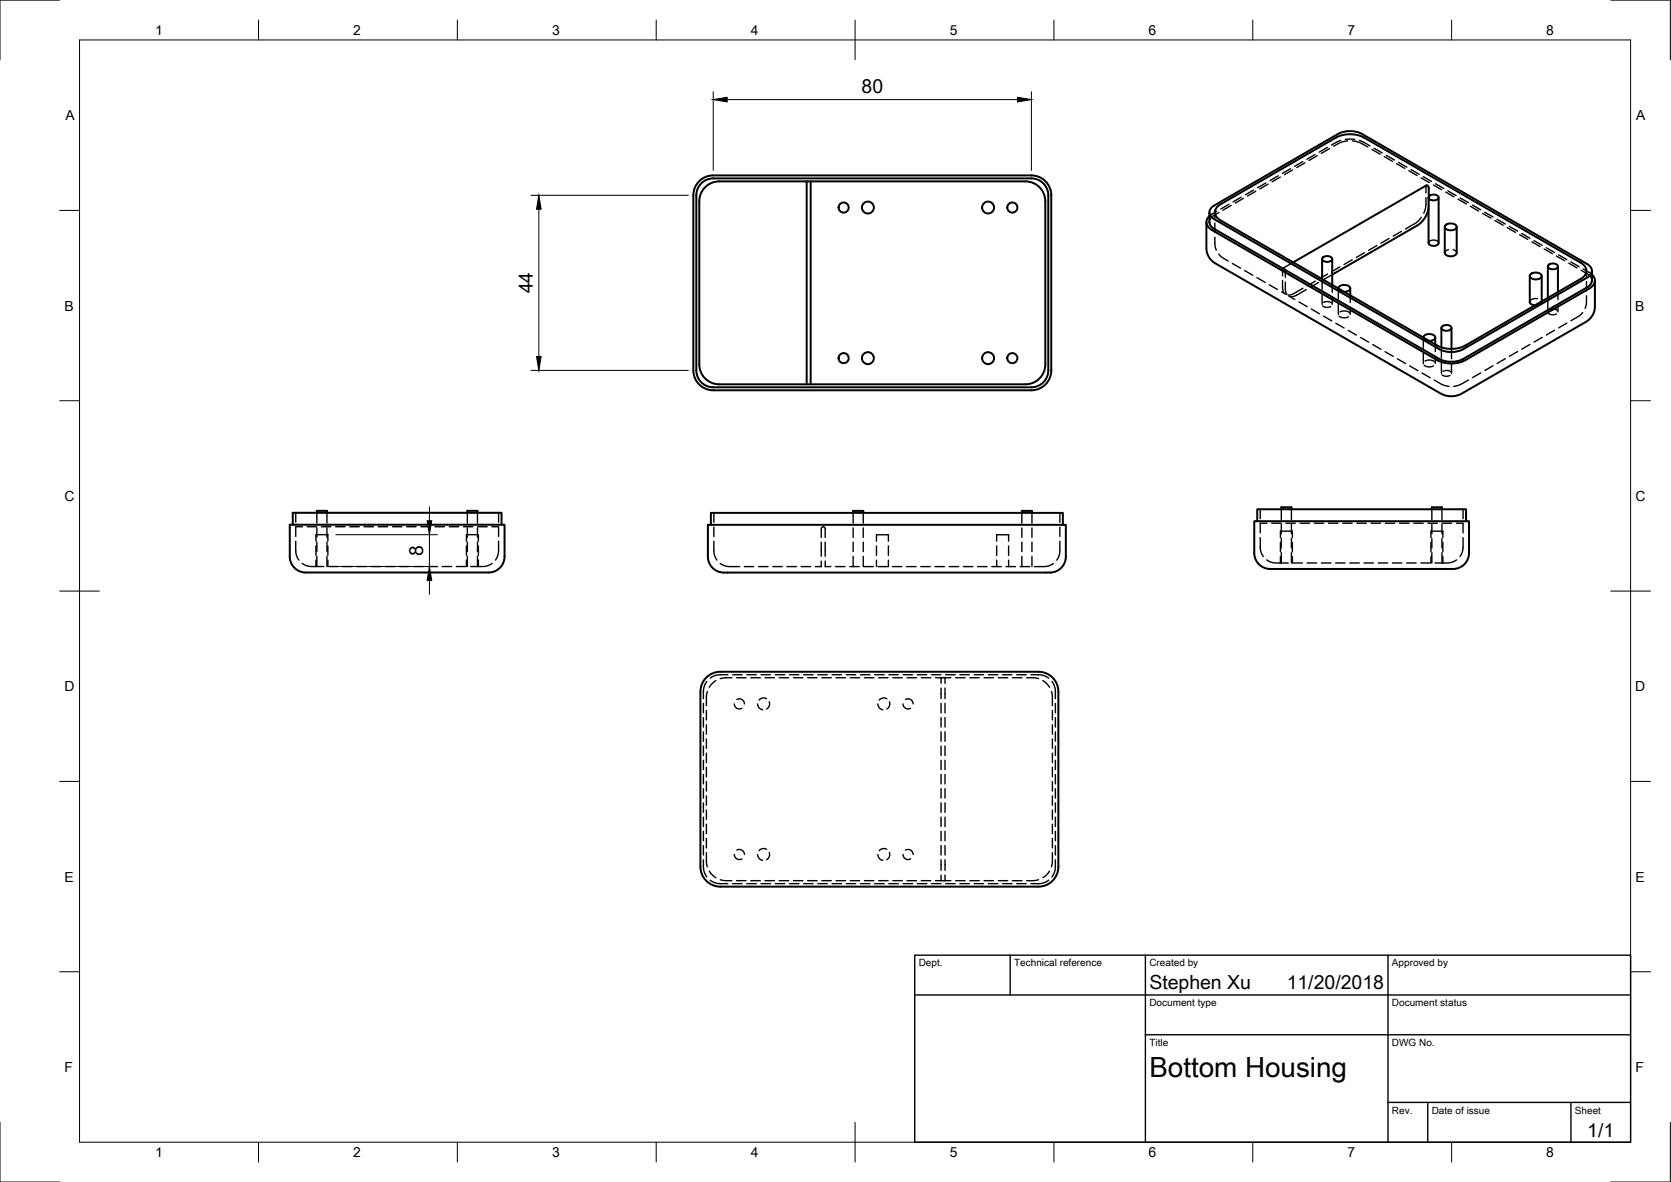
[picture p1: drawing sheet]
<svg xmlns="http://www.w3.org/2000/svg" width="420mm" height="297mm" viewBox="0 0 420 297" stroke-linecap="round" stroke-linejoin="round" font-family="sans-serif">
<!-- layer: Visible -->
<g fill="none" stroke="#000" stroke-width=".5">
<path d="M176.1 46.3a4.2 4.2 0 0 1 3.2-1.5h80a4.2 4.2 0 0 1 4.3 4.3v44a4.3 4.3 0 0 1-4.3 4.2h-80a4.3 4.3 0 0 1-4.2-4.2v-44a4.2 4.2 0 0 1 1-2.8zM176.1 45.3a5 5 0 0 1 3.2-1.2h80a5 5 0 0 1 5 5v44a5 5 0 0 1-5 5h-80a5 5 0 0 1-5-5v-44a5 5 0 0 1 1.8-3.8zM177.6 46.8a5 5 0 0 1 3.2-1.2h77a5 5 0 0 1 5 5v41a5 5 0 0 1-5 5h-77a5 5 0 0 1-5-5v-41a5 5 0 0 1 1.8-3.8zM202.8 45.6v51M203.8 45.6v51M303.3 55.8l.1 7.3 .6 1.5 1.2 1.3 57 33 1.8 .6h1.8l1.7-.6 31.8-18.4 1.1-1.2 .6-1.5v-7.3M304.1 53.4v2.4a2.05 2.05 0 0 0 1.2 1.7l56.6 32.7a6.6 6.6 0 0 0 6 0l31.6-18.3a1.88 1.88 0 0 0 .8-1.4v-2.4M304.1 54.3a2.06 2.06 0 0 0 .7 3.5l56.6 32.7a7.8 7.8 0 0 0 7 0l31.2-18a2.1 2.1 0 0 0 .7-3.5M304.7 52.1l31.7-18.4a6.6 6.6 0 0 1 6.1 0l56.5 32.6a1.83 1.83 0 0 1 1.3 1.8 1.83 1.83 0 0 1-1.3 1.7l-31.1 18a6.6 6.6 0 0 1-6 0l-56.6-32.7a1.76 1.76 0 0 1-.6-3zM306.3 51.8l29.6-17.2a7.8 7.8 0 0 1 7.1 0l54.4 31.4a2.16 2.16 0 0 1 1.5 2.1 2.16 2.16 0 0 1-1.5 2l-29 16.7a7.8 7.8 0 0 1-7 0l-54.5-31.4a2.1 2.1 0 0 1-.6-3.6zM359.2 49.6v11.5a1.47 1.47 0 0 0 2.5 0v-11.5M359.2 52.4l-.4 1.4-.8 1.4-1.6 1.4-21.4 12.4"/>
<path d="M359.3 49.4v-2.2l-.2-.4-.3-.2-33.6 19.3M359.3 49.4a1.56 1.56 0 0 1 2.4 .2 1.46 1.46 0 0 1-2.5 0zM363.3 57v6.5a1.73 1.73 0 0 0 3 0v-6.5M363.4 56.6a1.95 1.95 0 0 1 2.9 .3 1.29 1.29 0 0 1-1.8 1 .9 .9 0 0 1-.9-.3 .9 .9 0 0 1-.2-1zM332.4 65.1v5M332.5 64.8a1.56 1.56 0 0 1 2.5 .3 1.46 1.46 0 0 1-2.6 0zM335 65.1v6.5M336.5 72.5h.1M336.5 72.5a1.79 1.79 0 0 1 3-.2 1.17 1.17 0 0 1-1.5 1M339.5 72.5v1.7M384.6 69.4v6.5a1.13 1.13 0 0 0 1.3 .8M384.8 69a1.95 1.95 0 0 1 2.8 .2 1.29 1.29 0 0 1-1.7 1 .9 .9 0 0 1-1-.2 .9 .9 0 0 1-.1-1z"/>
<path d="M387.6 69.4v6.3M389.2 66.9v8M389.3 66.7a1.56 1.56 0 0 1 2.4 .2 1.46 1.46 0 0 1-2.5 0zM391.7 66.9v6.5M357.9 84.8h.1M357.9 84.8a1.79 1.79 0 0 1 3-.2 1.17 1.17 0 0 1-1.5 1.1M360.9 84.8v1.8M362.4 82.4v4.9M362.5 82.1a1.56 1.56 0 0 1 2.5 .3 1.46 1.46 0 0 1-2.6 0zM365 82.4v5.3M72.9 131.9h54v8a4.1 4.1 0 0 1-4.2 4h-45.7a4.1 4.1 0 0 1-4.1-4zM73.6 131.9v-3h52.5v3"/>
<path d="M79.7 128.9v-.5h2.5v.5M117.5 128.9v-.5h2.6v.5M178 131.9h90v8a4.1 4.1 0 0 1-4.2 4h-81.7a4.1 4.1 0 0 1-4.1-4zM178.7 131.9v-3h88.5v3M214.5 128.9v-.5h2.6v.5M256.9 128.9v-.5h2.6v.5M315.4 131h54v8a4.1 4.1 0 0 1-4.2 4h-45.7a4.1 4.1 0 0 1-4.1-4zM316.1 131v-3h52.5v3M322.2 128v-.5h2.5v.5M360 128v-.5h2.6v.5M177.3 170.6a5 5 0 0 1 3.8-1.8h80a5 5 0 0 1 5 5v44a5 5 0 0 1-5 5h-80a5 5 0 0 1-5-5v-44a5 5 0 0 1 1.2-3.2z"/>
<circle cx="212.1" cy="52.2" r="1.27"/>
<circle cx="218.2" cy="52.2" r="1.5"/>
<circle cx="248.4" cy="52.2" r="1.5"/>
<circle cx="254.5" cy="52.2" r="1.27"/>
<circle cx="212.1" cy="90" r="1.27"/>
<circle cx="218.2" cy="90" r="1.5"/>
<circle cx="248.4" cy="90" r="1.5"/>
<circle cx="254.5" cy="90" r="1.27"/>
</g>
<!-- layer: Hidden -->
<g fill="none" stroke="#000" stroke-width=".35">
<path d="M330.7 38.8l-2.1 1.2M331.2 39.1l-2.1 1.2M333.8 37l-2.1 1.2M334.3 37.4l-2.1 1.1M337.1 35.3l-2.3 1.1M338.3 35h2.3M338.9 35.4l-1.8 .4-1.8 1M340 35.4l1.8 .4 2.1 1.2M341.8 35.3l2.7 1.4M345 37.6l2 1.1M345.5 37.2l2.1 1.2M348.1 39.3l2 1.2"/>
<path d="M348.6 39l2 1.2M305.5 59.6v2l.3 1.2M305.5 53.4v1.5M305.5 56v2.4M305.9 53.1l-1.8 1.2M306.5 53.4l-1.8 1.2-.5 .6-.1 .6M309 51.3l-2 1.2M309.5 51.6l-2 1.2M312.1 49.5l-2.1 1.2M312.6 49.9l-2 1.1M315.2 47.8l-2.1 1.2M315.7 48.1l-2 1.2"/>
<path d="M318.3 46l-2.1 1.2M318.8 46.3l-2 1.2M321.4 44.2l-2.1 1.2M321.9 44.5l-2 1.2M324.5 42.4l-2.1 1.2M325 42.7l-2 1.2M327.6 40.6l-2.1 1.2M328.1 40.9l-2.1 1.2M349.3 59.9l-2.1 1.2M351.2 41.1l2 1.2M351.7 40.8l2 1.2M352.4 58.1l-2.1 1.2"/>
<path d="M354.2 42.9l2.1 1.2M354.8 42.6l2 1.2M357.3 44.7l2.1 1.2M357.4 54.6l-1.3 1.3-2.7 1.7M357.9 44.4l2 1.2M358.5 49.7v2.2l-.5 1.7M358.6 46.6l-.1 1.9M359.3 49.4l-.1 3M360.4 46.5l2.1 1.2M361 46.2l2 1.2M363.5 48.3l2.1 1.2M364.1 48l2 1.2"/>
<path d="M366.6 50.1l2.1 1.1M367.1 49.8l2.1 1.1M369.7 51.8l2.1 1.2M370.2 51.5l2.1 1.2M372.8 53.6l2.1 1.2M373.3 53.3l2.1 1.2M375.9 55.4l2.1 1.2M376.4 55.1l2.1 1.2M379 57.2l2.1 1.2M379.5 56.9l2.1 1.2M382.1 59l2 1.2M382.6 58.7l2.1 1.2"/>
<path d="M306.4 63.9l.9 .8 1.5 .9M309.9 66.2l2 1.2M313 68l2 1.2M316 69.8l2.1 1.2M319.1 71.6l2.1 1.2M322.2 73.3l1.1 .7M322.5 69.3v-1.7l.2-.2 .5 .5v1.8M322.5 70.5v2.1l.4 1M323.2 70.9v2.1l.4 1M324 74.4l1.6 .9M325.2 65.9l-2.6 1.5M326.6 75.9l2.1 1.2"/>
<path d="M327.6 72.4l-2.6 1.5-1.1 .2M328.4 72.8l-2.7 1.5-1.1 .3M329.7 77.7l2.1 1.2M330.7 70.6l-2 1.2M331.5 71l-2 1.2M332.4 70.1v2.6M332.4 73.9v2.6M332.6 76.9l.9 .3 1.1-.2M332.8 79.4l2.1 1.2M332.8 76l1.1-.2 .9 .4M333.8 68.9l-2.1 1.2M335 69l-2.4 1.4"/>
<path d="M335 71.6v1.9M335 74.6v1.9M336.5 76.3v2.7M336.7 79.4l1.1 .5 1.3-.3M336.9 67.1l-2.1 1.2M337 78.4l1.2-.3 1.1 .5M338 73.3l-1-.2-.5-.6v2.6M339.5 74.2v1.8M339.5 77.2v1.8M340 65.3l-2.1 1.2M343.1 63.5l-2.1 1.2M346.2 61.7l-2.1 1.2"/>
<path d="M359.2 61.1l.4-.6 .8-.2 1 .2 .3 .6M364.2 62.8l-.7 .3-.2 .4M365.4 62.8l.6 .3 .3 .4M385.2 60.8l2 1.2M385.7 60.5l2.1 1.2M386.6 75.1l-1.3 .1-.5 .3-.2 .4M387.6 75.7v.4l-.3 .4-1.4 .2M387.6 75.7v.2M388.3 62.6l2 1.1M388.8 62.3l2.1 1.1M389.2 74.9v3.5M389.3 78.7l1 .4 1.1-.2"/>
<path d="M389.6 77.9l1.1-.2 .9 .3M391.4 64.3l2 1.2M391.7 73.4v1.9M391.7 76.5v1.9M391.9 64l2.1 1.2M394.5 66.1l2 1.2M395 65.8l2.1 1.2M397.6 67.9l2 1.3 .5 .6 .2 .7M397.9 78.5l-.9 .9-2 1.2M398.1 67.6l2.2 1.4M398.9 74.3v2l-.3 1.2M398.9 68.1v1.5"/>
<path d="M398.9 70.7v2.4M335.9 81.2l2.1 1.2M339 83l2 1.2M342.1 84.8l2 1.2M345.2 86.6l2 1.2M348.3 88.4l2 1.2M351.4 90.2l2 1.2M354.5 91.9l2 1.2M357.5 93.7l2.1 1.2M357.9 88.7v2.6M358.1 91.8l1.1 .4 1.2-.2M358.3 90.7l1.3-.2 1.1 .4"/>
<path d="M359.4 85.7l-1.1-.3-.4-.6v2.7M360.6 95.5l2.1 1.2 1.6 .4M360.9 86.6v1.8M360.9 89.5v1.8M362.4 87.3v2.7M362.4 91.2v2.6M362.6 94.2l.9 .4 1.1-.3M362.8 93.3l1.1-.2 .9 .4M365 87.7v2.5M365 91.3v2.5M369.2 95.5l-2.1 1.2-1.6 .4M372.3 93.7l-2 1.2"/>
<path d="M375.4 91.9l-2.1 1.2M378.5 90.1l-2.1 1.2M381.6 88.3l-2.1 1.2M384.7 86.6l-2.1 1.2M387.8 84.8l-2.1 1.2M390.9 83l-2.1 1.2M394 81.2l-2.1 1.2M74.4 136v3l.7 1.7M74.4 132.4h1.6M74.4 128.9v2.3M74.4 132.4v2.4M77.2 132.4h2.4"/>
<path d="M79.4 136v-1.6h3v1.6M79.4 137.2v2.4M79.7 128.9v2.6M79.7 132.6v2.4M79.7 136.2v2.4M79.7 139.8v2.6M80.8 132.4h2.4M82.2 128.9v2.6M82.2 132.6v2.4M82.2 136.2v2.4M82.2 139.8v2.6M82.4 137.2v2.4"/>
<path d="M84.4 132.4h2.4M88 132.4h2.3M91.5 132.4h2.4M95.1 132.4h2.4M98.7 132.4h2.4M102.2 132.4h2.4M105.8 132.4h2.4M109.4 132.4h2.4M113 132.4h2.3M116.5 132.4h2.4M117.3 136v-1.6h3v1.6M117.3 137.2v2.4"/>
<path d="M117.5 128.9v2.6M117.5 132.6v2.4M117.5 136.2v2.4M117.5 139.8v2.6M120.1 128.9v2.6M120.1 132.6v2.4M120.1 136.2v2.4M120.1 139.8v2.6M120.1 132.4h2.4M120.3 137.2v2.4M123.7 132.4h1.7M125.4 136l-.1 3-.7 1.7"/>
<path d="M125.4 128.9v2.3M125.4 132.4v2.4M179.5 136v3l.8 1.8M179.5 128.9v2.4M179.5 132.4v2.4M206.5 135v-2.2l.5-.4 .5 .4v2.2M206.5 136.2v3.6M207.5 136.2v3.6M214.5 128.9v2.6M214.5 132.7v2.3M214.5 136.2v2.4M214.5 139.8v2.6"/>
<path d="M217.1 128.9v2.6M217.1 132.7v2.3M217.1 136.2v2.4M217.1 139.8v2.6M220.4 136v-1.6h3v1.6M220.4 137.2v2.4M223.4 137.2v2.4M250.6 136v-1.6h3v1.6M250.6 137.2v2.4M253.6 137.2v2.4M256.9 128.9v2.6M256.9 132.7v2.3"/>
<path d="M256.9 136.2v2.4M256.9 139.8v2.6M259.5 128.9v2.6M259.5 132.7v2.3M259.5 136.2v2.4M259.5 139.8v2.6M266.5 136l-.1 3-.7 1.8M266.5 128.9v2.4M266.5 132.4v2.4M316.9 135.1v3l.8 1.8M316.9 131.5h1.7M316.9 128v2.3"/>
<path d="M316.9 131.5v2.4M319.8 131.5h2.3M321.9 135.1v-1.6h3v1.6M321.9 136.3v2.4M321.9 139.9v1.6M322.2 128v2.6M322.2 131.8v2.3M322.2 135.3v2.4M322.2 138.9v2.6M323.3 131.5h2.4M324.7 128v2.6M324.7 131.8v2.3"/>
<path d="M324.7 135.3v2.4M324.7 138.9v2.6M324.9 136.3v2.4M324.9 139.9v1.6M326.9 131.5h2.4M330.5 131.5h2.3M334 131.5h2.4M337.6 131.5h2.4M341.2 131.5h2.4M344.8 131.5h2.3M348.3 131.5h2.4M351.9 131.5h2.4"/>
<path d="M355.5 131.5h2.4M359 131.5h2.4M359.8 135.1v-1.6h3v1.6M359.8 136.3v2.4M359.8 139.9v1.6M360 128v2.6M360 131.8v2.3M360 135.3v2.4M360 138.9v2.6M362.6 128v2.6M362.6 131.8v2.3M362.6 135.3v2.4"/>
<path d="M362.6 138.9v2.6M362.6 131.5h2.4M362.8 136.3v2.4M362.8 139.9v1.6M366.2 131.5h1.7M367.9 135.1l-.1 3-.7 1.8M367.9 128v2.3M367.9 131.5v2.4M76 141.6l1.8 .7 3.6 .1M79.4 140.8v1.6M82.4 140.8v1.6M82.6 142.4h2.4"/>
<path d="M86.2 142.4h2.4M89.7 142.4h2.4M93.3 142.4h2.4M96.9 142.4h2.4M100.5 142.4h2.3M104 142.4h2.4M107.6 142.4h2.4M111.2 142.4h2.4M114.7 142.4h2.4M117.3 140.8v1.6M120.3 140.8v1.6M123.7 141.6l-1.7 .7-3.7 .1"/>
<path d="M181.1 141.6l1.8 .7 3.1 .1M187.2 142.4h2.3M190.7 142.4h2.4M194.3 142.4h2.4M197.9 142.4h2.4M201.4 142.4h2.4M206.5 141v1.4h-1.5M207.5 141v1.4h1.4M210.1 142.4h2.4M213.7 142.4h2.3M217.2 142.4h2.4M220.4 140.8v1.6"/>
<path d="M220.8 142.4h2.4M223.4 140.8v1.6M224.4 142.4h2.4M227.9 142.4h2.4M231.5 142.4h2.4M235.1 142.4h2.4M238.7 142.4h2.3M242.2 142.4h2.4M245.8 142.4h2.4M249.4 142.4h2.4M250.6 140.8v1.6M252.9 142.4h2.4"/>
<path d="M253.6 140.8v1.6M256.5 142.4h2.4M264.9 141.6l-1.8 .7-3 .1M318.5 140.7l1.8 .7 3.6 .1M325.1 141.5h2.4M328.7 141.5h2.4M332.3 141.5h2.3M335.8 141.5h2.4M339.4 141.5h2.4M343 141.5h2.3M346.5 141.5h2.4M350.1 141.5h2.4"/>
<path d="M353.7 141.5h2.4M357.3 141.5h2.3M366.3 140.7l-1.8 .7-3.7 .1M176.9 176.8v2.3M177.6 178.5v2.4M177.7 171.3l-.8 1.7v2.6M177.9 173.8l-.3 1.2v2.4M180 171l-.9 .8-.8 .9M183 169.6h-2.7l-1.7 .8M184 170.3h-1.8l-1.1 .3M184.2 169.6h2.4M184.6 176.9l.2 .6 .4 .5 .7 .2 .6-.2"/>
<path d="M185.2 170.3h2.4M185.3 175.8l.6-.2 .6 .2 .5 .5 .2 .6M187.8 169.6h2.4M188.8 170.3h2.4M190.5 176.9l.4 1 .8 .5M191.4 169.6h2.3M192.4 170.3h2.3M192.8 175.6l-1.1-.2-.8 .5M193.4 176.4v1l-.6 .8M194.9 169.6h2.4M195.9 170.3h2.4M198.5 169.6h2.4"/>
<path d="M199.5 170.3h2.4M202.1 169.6h2.3M203.1 170.3h2.3M205.6 169.6h2.4M206.6 170.3h2.4M209.2 169.6h2.4M210.2 170.3h2.4M212.8 169.6h2.4M213.8 170.3h2.4M216.4 169.6h2.3M217.4 170.3h2.3M219.9 169.6h2.4"/>
<path d="M220.7 176.9l.4 1 .9 .5M220.9 170.3h2.4M223 175.6l-1-.2-.9 .5M223.5 169.6h2.4M223.6 176.4v1l-.6 .8M224.5 170.3h2.4M227.1 176.9l.1 .6 .5 .5 .6 .2 .7-.2M227.1 169.6h2.4M227.7 175.8l.6-.2 .7 .2 .4 .5 .2 .6M228.1 170.3h2.4M230.6 169.6h2.4M231.6 170.3h2.4"/>
<path d="M234.2 169.6h2.4M235.2 170.3h1.4M236.6 170.3h1M236.6 172.9v2.7M236.6 170.3v1.4M236.6 176.8v2.3M237.6 170.3v1.4M237.6 172.9v2.7M237.6 176.8v2.3M237.6 170.3h1.5M237.8 169.6h2.4M240.3 170.3h2.4"/>
<path d="M241.4 169.6h2.3M243.9 170.3h2.3M244.9 169.6h2.4M247.4 170.3h2.4M248.5 169.6h2.4M251 170.3h2.4M252.1 169.6h2.4M254.6 170.3h2.4M255.6 169.6h2.4M258.1 170.3h1.9l1.1 .3M259.2 169.6h2.7l1.8 .8M262.2 171l1 .8 .7 .9"/>
<path d="M264.4 173.8l.2 1.2v2.4M264.5 171.3l.8 1.7 .1 2.6M264.6 178.5v2.4M265.4 176.8v2.3M176.9 180.3v2.4M176.9 183.9v2.4M176.9 187.5v2.4M176.9 191.1v2.3M176.9 194.6v2.4M176.9 198.2v2.4M177.6 182.1v2.4M177.6 185.7v2.4"/>
<path d="M177.6 189.3v2.3M177.6 192.8v2.4M177.6 196.4v2.4M177.6 200v2.4M236.6 180.3v2.4M236.6 183.9v2.4M236.6 187.5v2.4M236.6 191.1v2.3M236.6 194.6v2.4M236.6 198.2v2.4M237.6 180.3v2.4M237.6 183.9v2.4"/>
<path d="M237.6 187.5v2.4M237.6 191.1v2.3M237.6 194.6v2.4M237.6 198.2v2.4M264.6 182.1v2.4M264.6 185.7v2.4M264.6 189.3v2.3M264.6 192.8v2.4M264.6 196.4v2.4M264.6 200v2.4M265.4 180.3v2.4M265.4 183.9v2.4"/>
<path d="M265.4 187.5v2.4M265.4 191.1v2.3M265.4 194.6v2.4M265.4 198.2v2.4M176.9 216.1v2.5l.8 1.8M176.9 201.8v2.3M176.9 205.3v2.4M176.9 208.9v2.4M176.9 212.5v2.4M177.6 214.3v2.4l.3 1.1M177.6 203.6v2.3M177.6 207.1v2.4"/>
<path d="M177.6 210.7v2.4M178.3 218.9l.8 .9 .9 .8M184.6 214.7l.2 .6 .4 .5 .7 .2 .6-.2M185.3 213.6l.6-.1 .6 .1 .5 .5 .2 .6M190.5 214.7l.4 1 .8 .5M192.8 213.4l-1.1-.1-.8 .5M193.4 214.2v1l-.6 .8M220.7 214.7l.4 1 .9 .5M223 213.4l-1-.1-.9 .5M223.6 214.2v1l-.6 .8M227.1 214.7l.1 .6 .5 .5 .6 .2 .7-.2M227.7 213.6l.6-.1 .7 .1 .4 .5 .2 .6"/>
<path d="M236.6 219.9v1.4M236.6 216.1v2.6M236.6 201.8v2.3M236.6 205.3v2.4M236.6 208.9v2.4M236.6 212.5v2.4M237.6 216.1v2.6M237.6 219.9v1.4M237.6 201.8v2.3M237.6 205.3v2.4M237.6 208.9v2.4M237.6 212.5v2.4"/>
<path d="M263.9 218.9l-.7 .9-1 .8M264.6 214.3v2.4l-.2 1.1M264.6 203.6v2.3M264.6 207.1v2.4M264.6 210.7v2.4M265.4 216.1l-.1 2.5-.8 1.8M265.4 201.8v2.3M265.4 205.3v2.4M265.4 208.9v2.4M265.4 212.5v2.4M178.6 221.2l1.7 .8 2.7 .1M181.1 221.1l1.1 .2h1.8"/>
<path d="M184.2 222.1h2.4M185.2 221.3h2.4M187.8 222.1h2.4M188.8 221.3h2.4M191.4 222.1h2.3M192.4 221.3h2.3M194.9 222.1h2.4M195.9 221.3h2.4M198.5 222.1h2.4M199.5 221.3h2.4M202.1 222.1h2.3M203.1 221.3h2.3"/>
<path d="M205.6 222.1h2.4M206.6 221.3h2.4M209.2 222.1h2.4M210.2 221.3h2.4M212.8 222.1h2.4M213.8 221.3h2.4M216.4 222.1h2.3M217.4 221.3h2.3M219.9 222.1h2.4M220.9 221.3h2.4M223.5 222.1h2.4M224.5 221.3h2.4"/>
<path d="M227.1 222.1h2.4M228.1 221.3h2.4M230.6 222.1h2.4M231.6 221.3h2.4M234.2 222.1h2.4M235.2 221.3h1.4M236.6 221.3h1M237.6 221.3h1.5M237.8 222.1h2.4M240.3 221.3h2.4M241.4 222.1h2.3M243.9 221.3h2.3"/>
<path d="M244.9 222.1h2.4M247.4 221.3h2.4M248.5 222.1h2.4M251 221.3h2.4M252.1 222.1h2.4M254.6 221.3h2.4M255.6 222.1h2.4M261.1 221.1l-1.1 .2h-1.9M263.7 221.2l-1.8 .8-2.7 .1"/>
</g>
<!-- layer: Border -->
<g fill="none" stroke="#000" stroke-width=".25">
<path d="M15 0h-15v15M20 10h390v277h-390zM65 5v5M115 5v5M165 5v5M215 5v10M265 5v5M315 5v5M365 5v5M405 0h15v15M15 52.9h5M410 52.9h5"/>
<path d="M15 100.7h5M410 100.7h5M15 148.5h10M405 148.5h10M15 196.4h5M410 196.4h5M15 244.2h5M410 244.2h5M0 282v15h15M65 287v5M115 287v5M165 287v5"/>
<path d="M215 282v10M265 287v5M315 287v5M365 287v5M420 282v15h-15"/>
</g>
<!-- layer: TitleBlock -->
<path d="M230 240h180v47h-180zM230 250h180M254 240v10M288 240v47M349 240v47M288 260h122M349 277h61M359 277v10M395 277v10" fill="none" stroke="#000" stroke-width=".35"/>
<!-- layer: Dimensions -->
<path d="M179.3 23v19.8M182.8 25h73M259.3 23v19.8M133.5 49.1h39.6M135.5 52.6v37M133.5 93.1h39.6M84.4 134.4h25.6M108 127.4v3.5M108 134.4v8M84.4 142.4h25.6M108 145.9v3.5" fill="none" stroke="#000" stroke-width=".25"/>
<path d="M179.3 25l3.5-.6v1.2zM255.8 24.4l3.5 .6-3.5 .6zM135.5 49.1l.6 3.5h-1.2zM134.9 89.6h1.2l-.6 3.5zM107.4 130.9h1.2l-.6 3.5zM108 142.4l.6 3.5h-1.2z" fill="#000" stroke="#000" stroke-width=".25"/>
<text font-size="7" x="289" y="270.5">Bottom Housing</text>
<g font-size="4.9">
<text x="216.6" y="23.5">80</text>
<text x="134" y="73.7" transform="rotate(-90 134 73.7)">44</text>
<text x="106.4" y="139.7" transform="rotate(-90 106.4 139.7)">8</text>
<text x="289" y="248.5">Stephen Xu</text>
<text x="323.5" y="248.5">11/20/2018</text>
<text x="399.1" y="285.6">1/1</text>
</g>
<g font-size="3.5">
<text x="39" y="8.8">1</text>
<text x="88.8" y="8.8">2</text>
<text x="138.8" y="8.8">3</text>
<text x="188.7" y="8.8">4</text>
<text x="238.8" y="8.8">5</text>
<text x="288.7" y="8.8">6</text>
<text x="338.8" y="8.8">7</text>
<text x="388.8" y="8.8">8</text>
<text x="16.4" y="30.2">A</text>
<text x="411.4" y="30.2">A</text>
<text x="16.2" y="78">B</text>
<text x="411.2" y="78">B</text>
<text x="16.2" y="125.9">C</text>
<text x="411.2" y="125.9">C</text>
<text x="16.2" y="173.7">D</text>
<text x="411.2" y="173.7">D</text>
<text x="16.2" y="221.5">E</text>
<text x="411.2" y="221.5">E</text>
<text x="16.2" y="269.4">F</text>
<text x="411.2" y="269.4">F</text>
<text x="39" y="290.8">1</text>
<text x="88.8" y="290.8">2</text>
<text x="138.8" y="290.8">3</text>
<text x="188.7" y="290.8">4</text>
<text x="238.8" y="290.8">5</text>
<text x="288.7" y="290.8">6</text>
<text x="338.8" y="290.8">7</text>
<text x="388.8" y="290.8">8</text>
</g>
<g font-size="2.5">
<text x="231" y="242.8">Dept.</text>
<text x="255" y="242.8">Technical reference</text>
<text x="289" y="242.8">Created by</text>
<text x="350" y="242.8">Approved by</text>
<text x="289" y="252.8">Document type</text>
<text x="350" y="252.8">Document status</text>
<text x="289" y="262.8">Title</text>
<text x="350" y="262.8">DWG No.</text>
<text x="350" y="279.8">Rev.</text>
<text x="360" y="279.8">Date of issue</text>
<text x="396" y="279.8">Sheet</text>
</g>
</svg>
